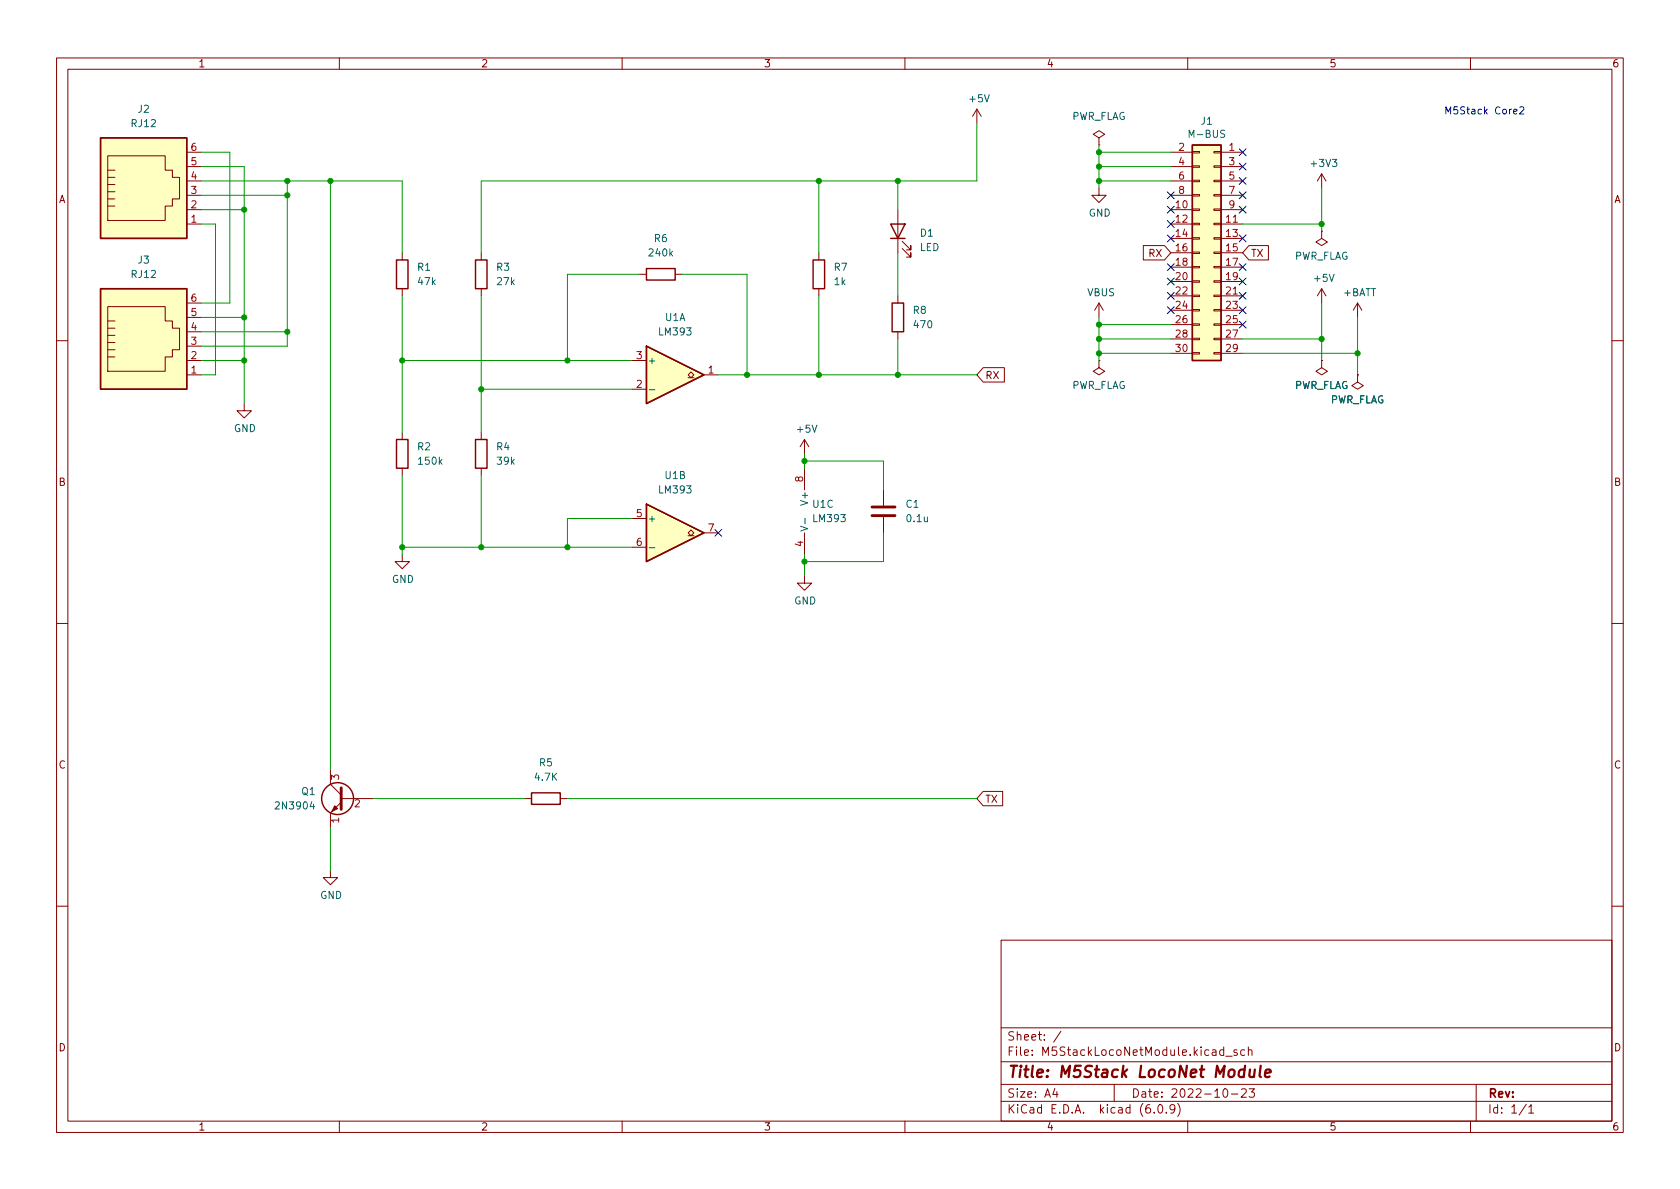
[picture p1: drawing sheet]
<svg xmlns="http://www.w3.org/2000/svg" width="297mm" height="210mm" viewBox="0 0 297 210" stroke-linecap="round" stroke-linejoin="round" font-family="sans-serif">
<g fill="none" stroke="#840000" stroke-width=".18">
<path d="M10 10.2h277v190.1h-277zM12 12.2h273v186.1h-273zM60 10.2v2M110 10.2v2M160 10.2v2M172.7 19.3l-.7 1.3M172.7 19.3v2.5M172.7 19.3l.8 1.3M210 10.2v2M260 10.2v2M19 36.4h1.3M19 35.2h1.3"/>
<path d="M19 33.9h1.3M19 32.6h1.3M19 31.4h1.3M19 30.1h1.3M19 27.6h10.2v2.5h1.3v1.3h1.2v3.8h-1.2v1.2h-1.3v2.6h-10.2zM33 26.9h2.6M33 37.1h2.6M33 39.6h2.6M33 29.5h2.6M33 32h2.6M33 34.5h2.6M158.7 37.1v7.6"/>
<path d="M194.3 24.4l1-.7-1-.6-1 .6 1 .7v1.2M194.3 25.6h.1M194.3 33.3v1.2h1.3l-1.3 1.3-1.3-1.3h1.3M207 26.9h3.8M207 37.1h3.8M207 39.6h3.8M207 29.5h3.8M207 32h3.8M207 34.5h3.8M210.8 39.5h1.3v.2h-1.3zM210.8 37h1.3v.2h-1.3zM210.8 34.4h1.3v.3h-1.3z"/>
<path d="M210.8 31.9h1.3v.2h-1.3zM210.8 29.3h1.3v.3h-1.3zM210.8 26.8h1.3v.2h-1.3zM214.6 39.5h1.3v.2h-1.3zM214.6 37h1.3v.2h-1.3zM214.6 34.4h1.3v.3h-1.3zM214.6 31.9h1.3v.2h-1.3zM214.6 29.3h1.3v.3h-1.3zM214.6 26.8h1.3v.2h-1.3zM215.9 26.9h3.8M215.9 37.1h3.8M215.9 39.6h3.8"/>
<path d="M215.9 29.5h3.8M215.9 32h3.8M215.9 34.5h3.8M233.7 30.7l-.8 1.3M233.7 30.7v2.6M233.7 30.7l.7 1.3M19 59.3h1.3M19 58h1.3M19 56.8h1.3M19 54.2h10.2v2.6h1.3v1.2h1.2v3.8h-1.2v1.3h-1.3v2.6h-10.2zM33 58.7h2.6M33 56.1h2.6"/>
<path d="M33 53.6h2.6M71.1 44.7v1.3M71.1 51v1.3M85.1 44.7v1.3M85.1 51v1.3M113 48.5h1.3M119.4 48.5h1.2M144.8 44.7v1.3M144.8 51v1.3M158.7 52.3v1.3M158.7 58.7v1.2M159.5 43.9l1.5 1.6v-.8v.8h-.7"/>
<path d="M159.5 42.7l1.5 1.5v-.8v.8h-.7M194.3 53.6l-.8 1.3M194.3 53.6v2.5M194.3 53.6l.8 1.3M202.1 43.4h3.8l1.1 1.3-1.1 1.3h-3.8zM207 42.2h3.8M207 44.7h3.8M207 47.2h3.8M207 49.8h3.8M207 52.3h3.8M207 54.9h3.8M207 57.4h3.8"/>
<path d="M207 59.9h3.8M210.8 59.8h1.3v.3h-1.3zM210.8 57.3h1.3v.2h-1.3zM210.8 54.7h1.3v.3h-1.3zM210.8 52.2h1.3v.2h-1.3zM210.8 49.7h1.3v.2h-1.3zM210.8 47.1h1.3v.3h-1.3zM210.8 44.6h1.3v.2h-1.3zM210.8 42h1.3v.3h-1.3zM214.6 59.8h1.3v.3h-1.3zM214.6 57.3h1.3v.2h-1.3zM214.6 54.7h1.3v.3h-1.3z"/>
<path d="M214.6 52.2h1.3v.2h-1.3zM214.6 49.7h1.3v.2h-1.3zM214.6 47.1h1.3v.3h-1.3zM214.6 44.6h1.3v.2h-1.3zM214.6 42h1.3v.3h-1.3zM215.9 42.2h3.8M215.9 44.7h3.8M215.9 47.2h3.8M215.9 49.8h3.8M215.9 52.3h3.8M215.9 54.9h3.8M215.9 57.4h3.8"/>
<path d="M215.9 59.9h3.8M220.8 43.4h3.5v2.6h-3.5l-1.1-1.3zM233.7 40.9v1.3l1 .6-1 .6-1-.6 1-.6M233.7 40.9h.1M233.7 51v2.6M233.7 51l-.8 1.3M233.7 51l.7 1.3M240 53.6l-.7 1.3M240 53.6v2.5M240 53.6l.8 1.3M10 60.2h2M19 63.1h1.3"/>
<path d="M19 61.8h1.3M19 60.6h1.3M33 66.3h2.6M33 63.7h2.6M33 61.2h2.6M43.2 71.4v1.2h1.2l-1.2 1.3-1.3-1.3h1.3M71.1 76.4v1.3M85.1 76.4v1.3M111.8 63.7h2.5M111.8 68.8h2.5M121.7 66.8h.5l-.5-.5 .5-.5 .5 .5-.5 .5h.5M124.5 66.3h2.5"/>
<path d="M142.2 77.7v2.6M142.2 77.7l-.7 1.3M142.2 77.7l.8 1.3M173.8 65h3.8v2.6h-3.8l-1.1-1.3zM194.3 63.7v1.3l1 .7-1 .6-1-.6 1-.7M194.3 63.7h.1M207 62.5h3.8M210.8 62.4h1.3v.2h-1.3zM214.6 62.4h1.3v.2h-1.3zM215.9 62.5h3.8M233.7 63.7v1.3l1 .7-1 .6-1-.6 1-.7M233.7 63.7h.1"/>
<path d="M240 66.3v1.3l1 .6-1 .6-1-.6 1-.6M240 66.3h.1M285 60.2h2M71.1 98v1.3h1.3l-1.3 1.3-1.3-1.3h1.3M71.1 82.8v1.3M85.1 82.8v1.3M111.8 91.7h2.5M111.8 96.8h2.5M121.7 94.7h.5l-.5-.5 .5-.5 .5 .5-.5 .5h.5M124.5 94.2h2.5M142.2 82.8v3.8M142.2 94.2v3.8"/>
<path d="M156.2 86.6v2.8M156.2 91.4v2.8M10 110.2h2M142.2 101.8v1.3h1.3l-1.3 1.3-1.2-1.3h1.2M285 110.2h2M58.4 136.1v2.6l1.9 1.9M173.8 139.9h3.5v2.6h-3.5l-1.1-1.3zM58.4 153.9v1.3h1.3l-1.3 1.3-1.3-1.3h1.3M60.3 141.9l-1.9 1.9v2.5M60.3 141.2h5.7M92.7 141.2h1.3M99.1 141.2h1.2"/>
<path d="M10 160.2h2M177 166.3h108v32h-108zM285 160.2h2M60 198.3v2M110 198.3v2M160 198.3v2M177 194.8h108M177 191.8h108M177 187.8h108M177 181.8h108M186.5 192.5l-.4 1h1M186.9 193v1"/>
<path d="M187.6 182.4l-1.3 1.9M197 191.8v3M204.1 196.7v.1M204.9 195.4l.2-.1a.81 .81 0 0 1 .6 .7 .81 .81 0 0 1-.3 .8h-.2a.81 .81 0 0 1-.6-.6 .81 .81 0 0 1 .3-.8zM206.2 196.7v.1M207.7 196l-.3 .3h-.3l-.2-.3 .1-.6 .4-.1 .2 .2a.99 .99 0 0 1-.3 1.3h-.3M208.2 195.1a1.72 1.72 0 0 1 0 2.3M210 198.3v2M216.4 185.7l-.5-.1-.3 .3v.4l.2 .3h.6M216.4 185.1v1.5M216.4 192.6l.2-.1a.81 .81 0 0 1 .6 .7 .81 .81 0 0 1-.3 .8h-.2a.81 .81 0 0 1-.6-.6 .81 .81 0 0 1 .3-.8zM216.7 186.8h1.2"/>
<path d="M217.7 193.5h1.2M218.7 185.7l-.3-.1-.3 .2 .1 .3 .5 .1v.4h-.6M219.5 192.7l.6-.2 .2 .2 .1 .3-1 1h1M220.1 185.7l-.5-.1-.2 .3v.4l.1 .3h.6M220.7 185.8l.2-.2 .4 .1 .1 .9M220.7 185.1v1.5M220.9 192.5h.9l-.5 .6 .4 .1v.7l-.2 .1h-.4l-.2-.1M260 198.3v2M261 191.8v6.5M269.9 195.3l-1.3 1.9M270.3 195.8l.4-.5v1.5M270.3 196.8h.9"/>
</g>
<path d="M221 189.1v1.3a.57 .57 0 0 0 .7-.1M221.9 189.1l-.2 1.4M222.9 188.5l-.2 1.7 .2 .3M223.7 189.8l1-.2-.1-.4-.5-.1-.4 .3v1l.2 .1 .6-.1" fill="none" stroke="#840000" stroke-width=".4"/>
<g fill="none" stroke="#840000" stroke-width=".25">
<path d="M17.8 24.4h15.2v17.8h-15.2zM157.5 39.6h2.5l-1.3 2.6zM210.8 25.6h5.1v38.1h-5.1zM17.8 51h15.2v17.8h-15.2zM70.1 46h2v5h-2zM84.1 46h2v5h-2zM114.3 47.5h5.1v2h-5.1zM143.8 46h2v5h-2zM157.5 42.2h2.5M157.7 53.6h2.1v5.1h-2.1zM70.1 77.7h2v5.1h-2zM84.1 77.7h2v5.1h-2z"/>
<path d="M114.3 61.2l10.2 5.1-10.2 5.1zM114.3 89.1l10.2 5.1-10.2 5.1zM94 140.2h5.1v2h-5.1z"/>
<circle cx="59.7" cy="141.2" r="2.82"/>
</g>
<path d="M114.8 68.9h1M114.8 96.9h1M141.5 93.1l1.3 .4-1.3 .4M142.3 91.7v.9" fill="none" stroke="#006464" stroke-width=".18"/>
<g fill="#ffffc2" stroke="#ffffc2" stroke-width=".18">
<path d="M210.8 25.6h5.1v38.1h-5.1z"/>
<path d="M17.8 24.4h15.2v17.8h-15.2z"/>
<path d="M17.8 51h15.2v17.8h-15.2z"/>
<path d="M114.3 89.1l10.2 5.1-10.2 5.1z"/>
<path d="M114.3 61.2l10.2 5.1-10.2 5.1z"/>
</g>
<path d="M154.2 91.2h4M154.2 89.7h4M60.3 139.3v3.8" fill="none" stroke="#840000" stroke-width=".51"/>
<path d="M59.2 142.5l.5 .5-1 .5z" fill="#840000" stroke="#840000" stroke-width=".18"/>
<path d="M267.6 19.7l.6-.1v-.2l-.4-.1-.2 .2 .1 .6h.5M268.7 19l.5-.1 .2 .4-.7 .9h.7" fill="none" stroke="#0000c2" stroke-width=".18"/>
<g fill="none" stroke="#009600" stroke-width=".18">
<path d="M35.6 39.6h2.5v26.7h-2.5M35.6 32h35.5v12.7M35.6 26.9h5v26.7h-5M35.6 37.1h7.6M35.6 34.5h15.2M35.6 29.5h7.6v41.9M50.8 32v29.2h-15.2M58.4 32v104.1M144.8 32v12.7M158.7 32v5.1M172.7 21.8v10.2h-87.6v12.7M194.3 32h12.7"/>
<path d="M194.3 26.9h12.7M194.3 29.5h12.7M194.3 25.6v7.7M219.7 39.6h14M233.7 33.3v7.6M35.6 56.1h7.6M35.6 58.7h15.2M71.1 52.3v24.1M85.1 52.3v24.1M113 48.5h-12.7v15.2M120.6 48.5h11.5v17.8M144.8 52.3v14"/>
<path d="M158.7 44.7v7.6M158.7 59.9v6.4M194.3 59.9h12.7M194.3 56.1v7.6M194.3 57.4h12.7M219.7 59.9h14M233.7 53.6v10.1M240 56.1v10.2M35.6 63.7h7.6M71.1 63.7h40.7M85.1 68.8h26.7M127 66.3h45.7"/>
<path d="M194.3 62.5h12.7M219.7 62.5h20.3M71.1 84.1v13.9M71.1 96.8h40.7M85.1 84.1v12.7M111.8 91.7h-11.5v5.1M142.2 80.3v2.5M142.2 98v3.8M142.2 81.5h14v5.1M156.2 94.2v5.1h-14M58.4 146.3v7.6M66 141.2h26.7"/>
<path d="M100.3 141.2h72.4"/>
</g>
<g fill="none" stroke="#000084" stroke-width=".18">
<path d="M206.4 33.9l1.2 1.2M206.4 39l1.2 1.2M206.4 36.5l1.2 1.2M207.6 33.9l-1.2 1.2M207.6 39l-1.2 1.2M207.6 36.5l-1.2 1.2M219.1 28.8l1.2 1.3M219.1 36.5l1.2 1.2M219.1 31.4l1.2 1.2M219.1 26.3l1.2 1.2M219.1 33.9l1.2 1.2M220.3 28.8l-1.2 1.3"/>
<path d="M220.3 36.5l-1.2 1.2M220.3 33.9l-1.2 1.2M220.3 26.3l-1.2 1.2M220.3 31.4l-1.2 1.2M206.4 41.5l1.2 1.3M206.4 46.6l1.2 1.2M206.4 49.2l1.2 1.2M206.4 54.2l1.2 1.3M206.4 51.7l1.2 1.2M207.6 49.2l-1.2 1.2M207.6 41.5l-1.2 1.3M207.6 54.2l-1.2 1.3"/>
<path d="M207.6 46.6l-1.2 1.2M207.6 51.7l-1.2 1.2M219.1 51.7l1.2 1.2M219.1 41.5l1.2 1.3M219.1 54.2l1.2 1.3M219.1 46.6l1.2 1.2M219.1 49.2l1.2 1.2M219.1 56.8l1.2 1.2M220.3 51.7l-1.2 1.2M220.3 41.5l-1.2 1.3M220.3 54.2l-1.2 1.3M220.3 46.6l-1.2 1.2"/>
<path d="M220.3 49.2l-1.2 1.2M220.3 56.8l-1.2 1.2M126.4 93.6l1.2 1.2M127.6 93.6l-1.2 1.2"/>
</g>
<g fill="#009600" stroke="#009600" stroke-width=".18">
<circle cx="144.8" cy="32" r=".46"/>
<circle cx="194.3" cy="26.9" r=".46"/>
<circle cx="194.3" cy="32" r=".46"/>
<circle cx="194.3" cy="29.5" r=".46"/>
<circle cx="71.1" cy="63.7" r=".46"/>
<circle cx="85.1" cy="68.8" r=".46"/>
<circle cx="100.3" cy="63.7" r=".46"/>
<circle cx="158.7" cy="32" r=".46"/>
<circle cx="158.7" cy="66.3" r=".46"/>
<circle cx="233.7" cy="39.6" r=".46"/>
<circle cx="240" cy="62.5" r=".46"/>
<circle cx="233.7" cy="59.9" r=".46"/>
<circle cx="43.2" cy="37.1" r=".46"/>
<circle cx="43.2" cy="56.1" r=".46"/>
<circle cx="50.8" cy="32" r=".46"/>
<circle cx="50.8" cy="34.5" r=".46"/>
<circle cx="50.8" cy="58.7" r=".46"/>
<circle cx="58.4" cy="32" r=".46"/>
<circle cx="194.3" cy="62.5" r=".46"/>
<circle cx="194.3" cy="59.9" r=".46"/>
<circle cx="194.3" cy="57.4" r=".46"/>
<circle cx="100.3" cy="96.8" r=".46"/>
<circle cx="85.1" cy="96.8" r=".46"/>
<circle cx="43.2" cy="63.7" r=".46"/>
<circle cx="71.1" cy="96.8" r=".46"/>
<circle cx="142.2" cy="81.5" r=".46"/>
<circle cx="144.8" cy="66.3" r=".46"/>
<circle cx="132.1" cy="66.3" r=".46"/>
<circle cx="142.2" cy="99.3" r=".46"/>
</g>
<text font-size="2.8" fill="#840000" x="178" y="190.6">Title: M5Stack LocoNet Module</text>
<g font-size="2.1" fill="#840000">
<text x="178" y="184">Sheet: /</text>
<text x="178" y="186.7">File: M5StackLocoNetModule.kicad_sch</text>
<text x="178" y="196.9">KiCad E.D.A. kicad (6.0.9)</text>
<text x="178" y="194.1">Size: A4</text>
<text x="200" y="194.1">Date: 2022-10-23</text>
<text x="263" y="194.1">Rev:</text>
<text x="263" y="196.9">Id: 1/1</text>
</g>
<g font-size="1.8" fill="#840000">
<text x="35" y="11.9">1</text>
<text x="85" y="11.9">2</text>
<text x="135" y="11.9">3</text>
<text x="185" y="11.9">4</text>
<text x="235" y="11.9">5</text>
<text x="285" y="11.9">6</text>
<text x="10.3" y="35.9">A</text>
<text x="285.3" y="35.9">A</text>
<text x="203.1" y="45.4">RX</text>
<text x="221.1" y="45.4">TX</text>
<text x="174.1" y="67">RX</text>
<text x="10.3" y="85.9">B</text>
<text x="285.3" y="85.9">B</text>
<text x="10.3" y="135.9">C</text>
<text x="285.3" y="135.9">C</text>
<text x="174.1" y="141.9">TX</text>
<text x="10.3" y="185.9">D</text>
<text x="285.3" y="185.9">D</text>
<text x="35" y="199.9">1</text>
<text x="85" y="199.9">2</text>
<text x="135" y="199.9">3</text>
<text x="185" y="199.9">4</text>
<text x="235" y="199.9">5</text>
<text x="285" y="199.9">6</text>
</g>
<g font-size="1.8" fill="#006464">
<text x="23.3" y="22.5">RJ12</text>
<text x="24.4" y="19.9">J2</text>
<text x="171.5" y="18.1">+5V</text>
<text x="189.3" y="21.2">PWR_FLAG</text>
<text x="212.4" y="22">J1</text>
<text x="210.5" y="24.4">M-BUS</text>
<text x="232" y="29.5">+3V3</text>
<text x="162.7" y="41.8">D1</text>
<text x="192.5" y="38.3">GND</text>
<text x="24.4" y="46.6">J3</text>
<text x="73.8" y="47.9">R1</text>
<text x="87.8" y="47.9">R3</text>
<text x="114.9" y="45.3">240k</text>
<text x="115.7" y="42.8">R6</text>
<text x="147.5" y="47.9">R7</text>
<text x="162.6" y="44.4">LED</text>
<text x="228.7" y="45.9">PWR_FLAG</text>
<text x="23.3" y="49.1">RJ12</text>
<text x="74" y="50.4">47k</text>
<text x="88" y="50.4">27k</text>
<text x="147.5" y="50.4">1k</text>
<text x="192.2" y="52.4">VBUS</text>
<text x="232.5" y="49.8">+5V</text>
<text x="237.5" y="52.4">+BATT</text>
<text x="116.6" y="59.3">LM393</text>
<text x="117.6" y="56.8">U1A</text>
<text x="161.5" y="55.5">R8</text>
<text x="161.7" y="58">470</text>
<text x="114.4" y="64.4">+</text>
<text x="189.3" y="68.8">PWR_FLAG</text>
<text x="228.7" y="68.8">PWR_FLAG</text>
<text x="235.1" y="71.3">PWR_FLAG</text>
<text x="41.3" y="76.4">GND</text>
<text x="141" y="76.5">+5V</text>
<text x="73.8" y="79.6">R2</text>
<text x="74.1" y="82.2">150k</text>
<text x="87.8" y="79.6">R4</text>
<text x="88" y="82.2">39k</text>
<text x="116.6" y="87.2">LM393</text>
<text x="117.6" y="84.7">U1B</text>
<text x="142.9" y="88.9" transform="rotate(-90 142.9 88.9)">V+</text>
<text x="143.7" y="89.8">U1C</text>
<text x="160.2" y="89.8">C1</text>
<text x="114.4" y="92.3">+</text>
<text x="143.9" y="92.3">LM393</text>
<text x="160.4" y="92.3">0.1u</text>
<text x="69.3" y="103.1">GND</text>
<text x="140.4" y="106.9">GND</text>
<text x="95.4" y="135.5">R5</text>
<text x="49" y="143.1">2N3904</text>
<text x="53.4" y="140.6">Q1</text>
<text x="94.7" y="138">4.7K</text>
<text x="56.6" y="158.9">GND</text>
</g>
<text font-size="1.8" fill="#0000c2" x="255.3" y="20.2">M5Stack Core2</text>
<g font-size="1.8" fill="#a90000">
<text x="33.8" y="29.2">5</text>
<text x="33.8" y="26.7">6</text>
<text x="208.4" y="26.7">2</text>
<text x="208.4" y="29.2">4</text>
<text x="217.3" y="26.7">1</text>
<text x="217.3" y="29.2">3</text>
<text x="33.8" y="34.3">3</text>
<text x="33.8" y="31.7">4</text>
<text x="208.4" y="31.7">6</text>
<text x="208.4" y="34.3">8</text>
<text x="217.3" y="31.7">5</text>
<text x="217.3" y="34.3">7</text>
<text x="33.8" y="39.4">1</text>
<text x="33.8" y="36.8">2</text>
<text x="207.9" y="36.8">10</text>
<text x="207.9" y="39.4">12</text>
<text x="207.9" y="41.9">14</text>
<text x="216.8" y="39.4">11</text>
<text x="216.8" y="41.9">13</text>
<text x="217.3" y="36.8">9</text>
<text x="207.9" y="44.4">16</text>
<text x="207.9" y="47">18</text>
<text x="216.8" y="44.4">15</text>
<text x="216.8" y="47">17</text>
<text x="33.8" y="53.3">6</text>
<text x="207.9" y="49.5">20</text>
<text x="207.9" y="52.1">22</text>
<text x="216.8" y="49.5">19</text>
<text x="216.8" y="52.1">21</text>
<text x="33.8" y="58.4">4</text>
<text x="33.8" y="55.9">5</text>
<text x="207.9" y="54.6">24</text>
<text x="207.9" y="57.1">26</text>
<text x="207.9" y="59.7">28</text>
<text x="216.8" y="54.6">23</text>
<text x="216.8" y="57.1">25</text>
<text x="216.8" y="59.7">27</text>
<text x="33.8" y="63.5">2</text>
<text x="33.8" y="61">3</text>
<text x="112.5" y="63.5">3</text>
<text x="207.9" y="62.2">30</text>
<text x="216.8" y="62.2">29</text>
<text x="33.8" y="66">1</text>
<text x="112.5" y="68.6">2</text>
<text x="125.2" y="66">1</text>
<text x="142" y="85.2" transform="rotate(-90 142 85.2)">8</text>
<text x="112.5" y="91.4">5</text>
<text x="125.2" y="94">7</text>
<text x="112.5" y="96.5">6</text>
<text x="142" y="96.6" transform="rotate(-90 142 96.6)">4</text>
<text x="59.9" y="137.9" transform="rotate(-90 59.9 137.9)">3</text>
<text x="62.7" y="142.7">2</text>
<text x="59.9" y="145.5" transform="rotate(-90 59.9 145.5)">1</text>
</g>
</svg>
